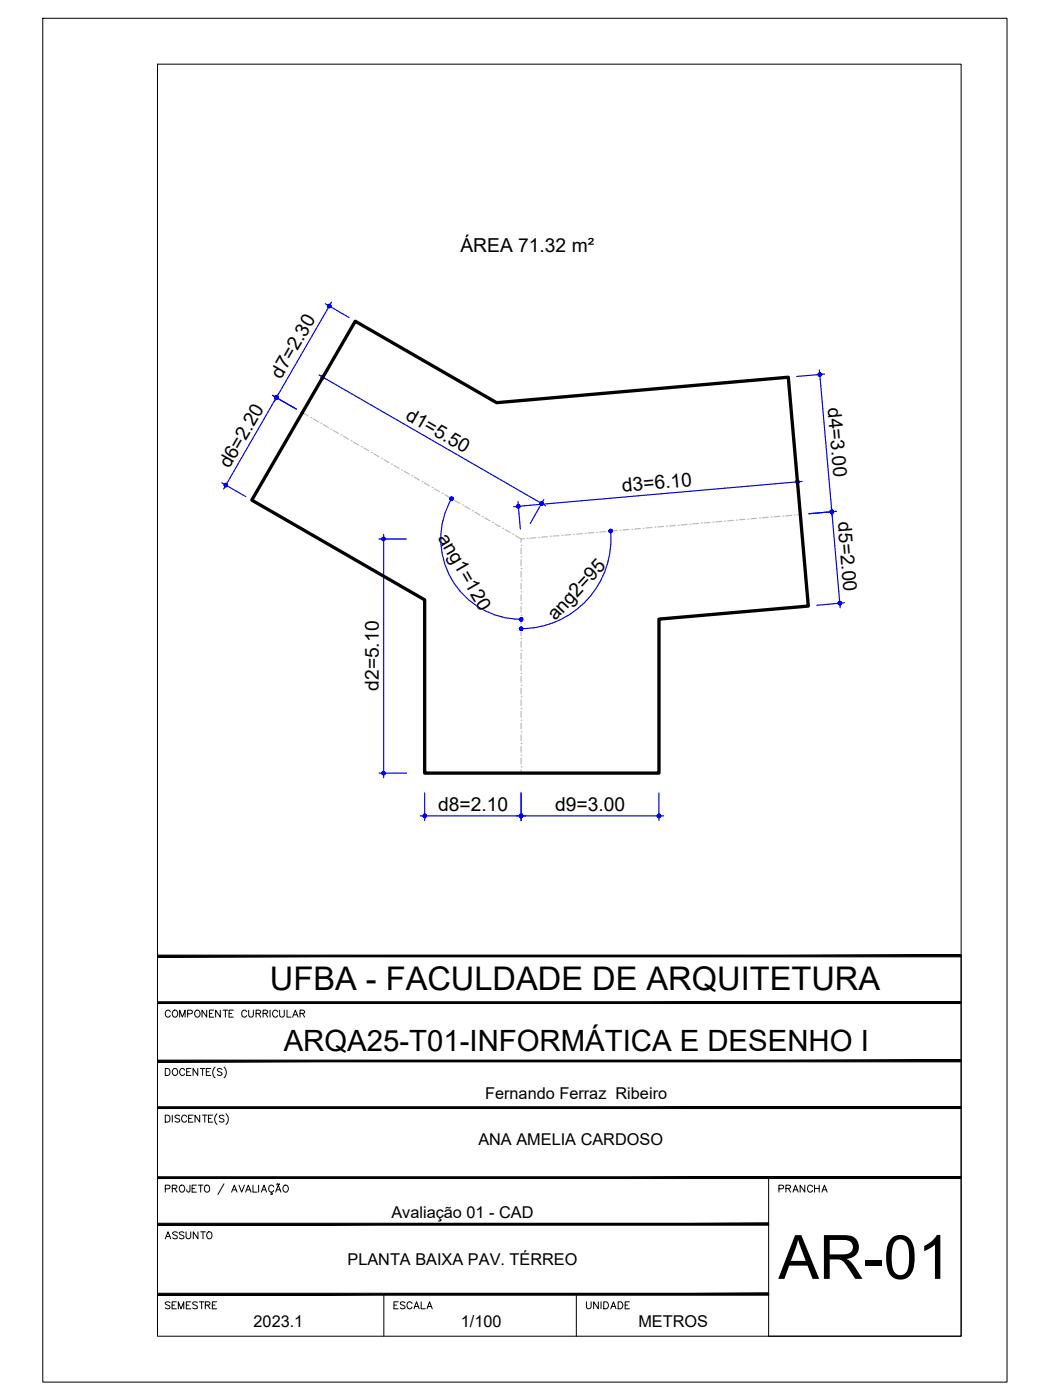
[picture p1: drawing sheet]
<svg xmlns="http://www.w3.org/2000/svg" width="229mm" height="305mm" viewBox="0 0 229 305" stroke-linecap="round" stroke-linejoin="round" font-family="sans-serif">
<!-- layer: ARQ_EIXO CINZA 04 -->
<g fill="none" stroke="#bababa" stroke-width=".25">
<path d="M65.8 89.8l1.3 .8M67.6 90.9h.1M68.2 91.2l1.1 .6M69.8 92.2h.1M70.4 92.5l1.1 .6M72.1 93.4h.1M72.6 93.7l1.1 .7M74.3 94.7h.1M74.8 95l1.1 .6M76.5 96h.1M77 96.3l1.1 .6M78.7 97.2h.1"/>
<path d="M79.2 97.5l1.1 .7M80.9 98.5h.1M81.4 98.8l1.1 .6M83.1 99.8h.1M83.6 100.1l1.1 .6M85.3 101h.1M85.8 101.3l1.1 .7M87.5 102.3h.1M88 102.6l1.1 .7M89.7 103.6h.1M90.2 103.9l1.1 .6M91.9 104.9h.1"/>
<path d="M92.4 105.2l1.1 .6M94.1 106.1h.1M94.6 106.4l1.1 .7M96.3 107.4h.1M96.8 107.7l1.1 .6M98.5 108.7h.1M99 109l1.1 .6M100.7 109.9h.1M101.2 110.2l1.1 .7M102.9 111.2h.1M103.4 111.5l1.1 .6M105 112.5h.1"/>
<path d="M105.6 112.8l1.1 .6M107.2 113.7h.1M107.8 114l1.1 .7M109.4 115h.1M110 115.3l1.1 .7M111.6 116.3h.1M112.2 116.6l1.3 .7M113.5 118.7h.1M113.5 119.3v1.3M114.1 117.3h-.6v.8M114.8 117.2h.1M116.7 117.1l-1.3 .1"/>
<path d="M117.3 117h.1M119.2 116.8l-1.3 .1M119.8 116.8h.1M121.7 116.6l-1.3 .1M122.3 116.5h.1M124.2 116.4l-1.2 .1M124.9 116.3h.1M126.8 116.2l-1.3 .1M127.4 116.1h.1M129.3 116h-1.2M129.9 115.9h.1M131.8 115.7l-1.2 .1"/>
<path d="M132.5 115.7h.1M134.4 115.5l-1.3 .1M135 115.4h.1M136.9 115.3l-1.3 .1M137.5 115.2h.1M139.4 115.1l-1.2 .1M140 115h.1M141.9 114.9h-1.2M142.6 114.8h.1M144.5 114.6l-1.3 .1M145.1 114.6h.1M147 114.4l-1.2 .1"/>
<path d="M147.7 114.3h.1M149.6 114.2l-1.3 .1M150.2 114.1h.1M152.1 114h-1.3M152.7 113.9h.1M154.6 113.7l-1.3 .1M155.2 113.7h.1M157.1 113.5l-1.2 .1M157.8 113.5h.1M159.7 113.3l-1.3 .1M160.3 113.2h.1M162.2 113.1l-1.2 .1"/>
<path d="M162.8 113h.1M164.7 112.9h-1.3M165.4 112.8h.1M167.3 112.6l-1.3 .1M167.9 112.6h.1M169.8 112.4l-1.3 .1M170.4 112.4h.1M172.3 112.2l-1.2 .1M172.9 112.1h.1M174.2 112l-.6 .1M113.5 139h.1M113.5 136.5h.1"/>
<path d="M113.5 133.9h.1M113.5 131.4h.1M113.5 128.9h.1M113.5 126.3h.1M113.5 123.8h.1M113.5 121.2h.1M113.5 121.9v1.2M113.5 124.4v1.3M113.5 127v1.2M113.5 129.5v1.3M113.5 132v1.3M113.5 134.6v1.2"/>
<path d="M113.5 137.1v1.3M113.5 139.7v1.2M113.5 159.3h.1M113.5 156.8h.1M113.5 154.3h.1M113.5 151.7h.1M113.5 149.2h.1M113.5 146.6h.1M113.5 144.1h.1M113.5 141.6h.1M113.5 142.2v1.3M113.5 144.7v1.3"/>
<path d="M113.5 147.3v1.2M113.5 149.8v1.3M113.5 152.4v1.2M113.5 154.9v1.3M113.5 157.4v1.3M113.5 160v1.2M113.5 167h.1M113.5 164.4h.1M113.5 161.9h.1M113.5 162.5v1.3M113.5 165.1v1.2M113.5 167.6v.7"/>
</g>
<!-- layer: COTA AZUL -->
<g fill="none" stroke="#00f" stroke-width=".25">
<path d="M70.8 66.1l5.2 3M72.2 65.8l-12.5 21.6M59.3 86.1l5.2 3M60.7 85.7l-12 20.8M69.4 81.6l49.4 28.5M70.8 81.2l-3 5.2M178.4 80.5l4.5 51.8M179.5 81.4l-6 .6M48.3 105.1l5.2 3M82.5 117.3h6M83.5 116.3v53M98.3 108.6a17.5 17.5 0 0 0 15.2 26.2"/>
<path d="M112.8 109.2l.5 6M118.4 108.8l-3 5.2M132.9 115.6a19.5 19.5 0 0 1-19.4 21.3M173.5 103.9l.5 6M174.6 104.8l-62.8 5.5M182.1 111.3l-6 .5M183.9 131.2l-6.1 .6M82.5 168.3h6M91.5 177.6h53M92.5 172.6v6M113.5 172.6v6M143.5 172.6v6"/>
</g>
<!-- layer: 0 -->
<g fill="#00f" stroke="#00f" stroke-width=".22">
<path d="M70 81.9l-.1 .2h.4zM69.9 82.1h.4l-.3 .2zM70 82.3l.1 .1 .2-.3z"/>
<path d="M70.3 82.1l-.2 .3 .2 .1zM70.3 82.1l.2 .3-.2 .1zM70.3 82.1l.2 .3 .1-.1z"/>
<path d="M70.3 82.1l.3 .2 .1-.2zM70.3 82.1l.3-.2 .1 .2zM70.5 81.8l-.2 .3 .3-.2z"/>
<path d="M70.3 81.7v.4l.2-.3zM70.1 81.8l.2-.1v.4zM70 81.9l.3 .2-.2-.3z"/>
<path d="M117.9 109.6l.3 .2 .1-.2zM117.9 109.6l.3-.2 .1 .2zM118.1 109.3l-.2 .3 .3-.2z"/>
<path d="M117.9 109.2v.4l.2-.3zM117.7 109.3l.2-.1v.4zM117.7 109.3l-.1 .1 .3 .2z"/>
<path d="M117.6 109.4v.2h.3zM117.6 109.6h.3l-.3 .2zM117.6 109.8l.1 .1 .2-.3z"/>
<path d="M117.9 109.6l-.2 .3 .2 .1zM117.9 109.6l.2 .3-.2 .1zM117.9 109.6l.2 .3 .1-.1z"/>
<path d="M83.3 117l.2 .3v-.3zM83.3 117l.2 .3-.3-.2zM83.2 117.1l-.1 .2h.4z"/>
<path d="M83.1 117.3l.1 .2 .3-.2zM83.2 117.5l.3-.2-.2 .3zM83.5 117.3l-.2 .3 .2 .1z"/>
<path d="M83.5 117.3v.4l.2-.1zM83.5 117.3l.3 .2-.1 .1zM83.5 117.3l.3 .2 .1-.2z"/>
<path d="M83.5 117.3h.4l-.1-.2zM83.7 117l.1 .1-.3 .2zM83.5 117v.3l.2-.3z"/>
<path d="M83.5 168.3v.4h.2zM83.5 168.3l.3 .2-.1 .2zM83.5 168.3l.3 .2 .1-.2z"/>
<path d="M83.5 168.3h.4l-.1-.2zM83.7 168l.1 .1-.3 .2zM83.5 167.9v.4l.2-.3z"/>
<path d="M83.3 168l.2 .3v-.4zM83.2 168.1l.1-.1 .2 .3zM83.2 168.1l-.1 .2h.4z"/>
<path d="M83.1 168.3l.1 .2 .3-.2zM83.2 168.5l.3-.2-.2 .4zM83.5 168.3l-.2 .4h.2z"/>
<path d="M112.5 110.2v.2l.4-.2zM112.5 110.4l.4-.2-.2 .4zM112.9 110.2l-.2 .4h.2z"/>
<path d="M112.9 110.2v.4l.2-.1zM112.9 110.2l.3 .2-.1 .1zM112.9 110.2l.3 .2v-.2z"/>
<path d="M112.9 110.2h.3v-.2zM113 109.9l.2 .1-.3 .2zM112.8 109.9l.1 .3 .1-.3z"/>
<path d="M112.6 109.9l.3 .3-.1-.3zM112.6 109.9l.3 .3-.4-.1zM112.5 110.1v.1h.4z"/>
<path d="M173.6 104.9h.4l-.1-.2zM173.8 104.6l.1 .1-.3 .2zM173.6 104.5v.4l.2-.3z"/>
<path d="M173.4 104.6l.2 .3v-.4zM173.4 104.6l.2 .3-.3-.2zM173.3 104.7l-.1 .2h.4z"/>
<path d="M173.2 104.9l.1 .2 .3-.2zM173.3 105.1l.3-.2-.2 .3zM173.6 104.9l-.2 .3 .3 .1z"/>
<path d="M173.6 104.9l.1 .4 .1-.1zM173.6 104.9l.3 .2-.1 .1zM173.6 104.9l.3 .2 .1-.2z"/>
<path d="M178.3 81.2l.2 .3-.1-.3zM178.3 81.2l.2 .3-.4-.1zM178.1 81.4v.2l.4-.1z"/>
<path d="M178.1 81.6l.1 .1 .3-.2zM178.2 81.7l.3-.2-.2 .4zM178.5 81.5l-.2 .4h.2z"/>
<path d="M178.5 81.5v.4l.2-.1zM178.5 81.5l.3 .2-.1 .1zM178.5 81.5l.3 .2 .1-.2z"/>
<path d="M178.5 81.5h.4l-.1-.2zM178.6 81.2l.2 .1-.3 .2zM178.4 81.2l.1 .3 .1-.3z"/>
<path d="M181.1 111.4v.4l.2-.1zM181.1 111.4l.3 .2-.1 .1zM181.1 111.4l.3 .2 .1-.2z"/>
<path d="M181.1 111.4h.4l-.1-.2zM181.3 111.1l.1 .1-.3 .2zM181.1 111v.4l.2-.3z"/>
<path d="M180.9 111.1l.2 .3v-.4zM180.9 111.1l.2 .3-.3-.1zM180.8 111.3l-.1 .2 .4-.1z"/>
<path d="M180.7 111.5l.1 .1 .3-.2zM180.8 111.6l.3-.2-.2 .4zM181.1 111.4l-.2 .4h.2z"/>
<path d="M180.9 111.1l.2 .3v-.4zM180.9 111.1l.2 .3-.3-.1zM180.8 111.3l-.1 .2 .4-.1z"/>
<path d="M180.7 111.5l.1 .1 .3-.2zM180.8 111.6l.3-.2-.2 .4zM181.1 111.4l-.2 .4h.2z"/>
<path d="M181.1 111.4v.4l.2-.1zM181.1 111.4l.3 .2-.1 .1zM181.1 111.4l.3 .2 .1-.2z"/>
<path d="M181.1 111.4h.4l-.1-.2zM181.3 111.1l.1 .1-.3 .2zM181.1 111v.4l.2-.3z"/>
<path d="M182.8 131.3l.1 .4h.1zM182.8 131.3l.4 .2-.2 .2zM182.8 131.3l.4 .2v-.2z"/>
<path d="M182.8 131.3h.4l-.1-.2zM183 131l.1 .1-.3 .2zM182.8 131v.3l.2-.3z"/>
<path d="M182.6 131l.2 .3v-.3zM182.6 131l.2 .3-.3-.1zM182.5 131.2v.2l.3-.1z"/>
<path d="M182.5 131.4v.2l.3-.3zM182.5 131.6l.3-.3-.1 .4zM182.8 131.3l-.1 .4h.2z"/>
<path d="M60.2 86.2v.4l.2-.4zM60 86.2h.2v.4zM59.9 86.4l.3 .2-.2-.4z"/>
<path d="M59.9 86.4l-.1 .2h.4zM59.8 86.6h.4l-.3 .1zM59.9 86.7l.1 .2 .2-.3z"/>
<path d="M60.2 86.6l-.2 .3 .2 .1zM60.2 86.6l.2 .3-.2 .1zM60.2 86.6l.2 .3 .1-.2z"/>
<path d="M60.2 86.6l.3 .1v-.1zM60.2 86.6l.3-.2v.2zM60.4 86.2l-.2 .4 .3-.2z"/>
<path d="M49.2 105.6l-.2 .3 .2 .1zM49.2 105.6l.2 .3-.2 .1zM49.2 105.6l.2 .3 .1-.1z"/>
<path d="M49.2 105.6l.3 .2v-.2zM49.2 105.6l.3-.2v.2zM49.4 105.3l-.2 .3 .3-.2z"/>
<path d="M49.2 105.2v.4l.2-.3zM49 105.3l.2-.1v.4zM49 105.3l-.1 .1 .3 .2z"/>
<path d="M48.9 105.4l-.1 .2h.4zM48.8 105.6h.4l-.3 .2zM48.9 105.8l.1 .1 .2-.3z"/>
<path d="M60.2 86.6l-.2 .3 .2 .1zM60.2 86.6l.2 .3-.2 .1zM60.2 86.6l.2 .3 .1-.2z"/>
<path d="M60.2 86.6l.3 .1v-.1zM60.2 86.6l.3-.2v.2zM60.4 86.2l-.2 .4 .3-.2z"/>
<path d="M60.2 86.2v.4l.2-.4zM60 86.2h.2v.4zM59.9 86.4l.3 .2-.2-.4z"/>
<path d="M59.9 86.4l-.1 .2h.4zM59.8 86.6h.4l-.3 .1zM59.9 86.7l.1 .2 .2-.3z"/>
<path d="M71.7 66.3v.3l.1-.3zM71.5 66.3h.2v.3zM71.3 66.5l.4 .1-.2-.3z"/>
<path d="M71.3 66.5v.1h.4zM71.3 66.6h.4l-.4 .2zM71.3 66.8l.2 .2 .2-.4z"/>
<path d="M71.7 66.6l-.2 .4h.2zM71.7 66.6l.1 .4h-.1zM71.7 66.6l.1 .4 .2-.2z"/>
<path d="M71.7 66.6l.3 .2 .1-.2zM71.7 66.6l.3-.1 .1 .1zM71.8 66.3l-.1 .3 .3-.1z"/>
<path d="M113.5 177.6h.3v-.1zM113.7 177.3l.1 .2-.3 .1zM113.5 177.2v.4l.2-.3z"/>
<path d="M113.3 177.3l.2 .3v-.4zM113.3 177.3l.2 .3-.3-.1zM113.2 177.5l-.1 .1h.4z"/>
<path d="M113.1 177.6l.1 .2 .3-.2zM113.2 177.8l.3-.2-.2 .4zM113.5 177.6l-.2 .4h.2z"/>
<path d="M113.5 177.6v.4h.2zM113.5 177.6l.3 .2-.1 .2zM113.5 177.6l.3 .2v-.2z"/>
<path d="M92.1 177.6l.1 .2 .3-.2zM92.2 177.8l.3-.2-.2 .4zM92.5 177.6l-.2 .4h.2z"/>
<path d="M92.5 177.6v.4h.2zM92.5 177.6l.3 .2-.1 .2zM92.5 177.6l.3 .2v-.2z"/>
<path d="M92.5 177.6h.3v-.1zM92.7 177.3l.1 .2-.3 .1zM92.5 177.2v.4l.2-.3z"/>
<path d="M92.3 177.3l.2 .3v-.4zM92.3 177.3l.2 .3-.3-.1zM92.2 177.5l-.1 .1h.4z"/>
<path d="M143.5 177.6h.3v-.1zM143.6 177.3l.2 .2-.3 .1zM143.5 177.2v.4l.1-.3z"/>
<path d="M143.3 177.3l.2 .3v-.4zM143.3 177.3l.2 .3-.4-.1zM143.1 177.5v.1h.4z"/>
<path d="M143.1 177.6v.2l.4-.2zM143.1 177.8l.4-.2-.2 .4zM143.5 177.6l-.2 .4h.2z"/>
<path d="M143.5 177.6v.4h.1zM143.5 177.6l.3 .2-.2 .2zM143.5 177.6l.3 .2v-.2z"/>
<path d="M113.1 177.6l.1 .2 .3-.2zM113.2 177.8l.3-.2-.2 .4zM113.5 177.6l-.2 .4h.2z"/>
<path d="M113.5 177.6v.4h.2zM113.5 177.6l.3 .2-.1 .2zM113.5 177.6l.3 .2v-.2z"/>
<path d="M113.5 177.6h.3v-.1zM113.7 177.3l.1 .2-.3 .1zM113.5 177.2v.4l.2-.3z"/>
<path d="M113.3 177.3l.2 .3v-.4zM113.3 177.3l.2 .3-.3-.1zM113.2 177.5l-.1 .1h.4z"/>
<path d="M98.3 108.2v.4l.2-.4zM98.1 108.2h.2v.4zM98 108.4l.3 .2-.2-.4z"/>
<path d="M98 108.4l-.1 .2h.4zM97.9 108.6h.4l-.3 .2zM98 108.8l.1 .1 .2-.3z"/>
<path d="M98.3 108.6l-.2 .3 .2 .1zM98.3 108.6l.2 .3-.2 .1zM98.3 108.6l.2 .3 .1-.1z"/>
<path d="M98.3 108.6l.3 .2 .1-.2zM98.3 108.6l.3-.2 .1 .2zM98.5 108.2l-.2 .4 .3-.2z"/>
<path d="M113.5 134.8h.3v-.1zM113.7 134.5l.1 .2-.3 .1zM113.5 134.5v.3l.2-.3z"/>
<path d="M113.3 134.5l.2 .3v-.3zM113.3 134.5l.2 .3-.3-.1zM113.2 134.7l-.1 .1h.4z"/>
<path d="M113.1 134.8l.1 .2 .3-.2zM113.2 135l.3-.2-.2 .4zM113.5 134.8l-.2 .4h.2z"/>
<path d="M113.5 134.8v.4h.2zM113.5 134.8l.3 .2-.1 .2zM113.5 134.8l.3 .2v-.2z"/>
<path d="M113.1 136.9l.1 .2 .3-.2zM113.2 137.1l.3-.2-.2 .3zM113.5 136.9l-.2 .3h.2z"/>
<path d="M113.5 136.9v.3h.2zM113.5 136.9l.3 .2-.1 .1zM113.5 136.9l.3 .2v-.2z"/>
<path d="M113.5 136.9h.3v-.2zM113.7 136.6l.1 .1-.3 .2zM113.5 136.5v.4l.2-.3z"/>
<path d="M113.3 136.6l.2 .3v-.4zM113.3 136.6l.2 .3-.3-.2zM113.2 136.7l-.1 .2h.4z"/>
<path d="M132.7 115.3l.2 .3v-.4zM132.7 115.3l.2 .3-.3-.1zM132.6 115.5l-.1 .2 .4-.1z"/>
<path d="M132.5 115.7l.1 .1 .3-.2zM132.6 115.8l.3-.2-.1 .4zM132.9 115.6l-.1 .4h.2z"/>
<path d="M132.9 115.6l.1 .4h.1zM132.9 115.6l.4 .2-.2 .2zM132.9 115.6l.4 .2v-.2z"/>
<path d="M132.9 115.6h.4v-.2zM133.1 115.3l.2 .1-.4 .2zM132.9 115.2v.4l.2-.3z"/>
</g>
<path d="M77.3 69.9l30.8 17.8 63.5-5.6 4.4 49.9-32.5 2.8v33.5h-51v-37.7l-37.7-21.7z" fill="none" stroke="#000" stroke-width=".72"/>
<!-- layer: MRG_EXTERNA -->
<path d="M9.3 4h209.9v296.9h-209.9z" fill="none" stroke="#000" stroke-width=".22"/>
<!-- layer: MRG_INTERNA -->
<path d="M34.3 14h175v276.9h-175z" fill="none" stroke="#000" stroke-width=".22"/>
<!-- layer: SIMB_01 -->
<g fill="#000" stroke="#000" stroke-width=".22">
<path d="M34.3 218.1v.4l175-.4zM34.3 218.5l175-.4v.4z"/>
<path d="M34.3 207.9v.4l175-.4zM34.3 208.3l175-.4v.4z"/>
<path d="M34.3 230.8v.4l175-.4zM34.3 231.2l175-.4v.4z"/>
<path d="M34.3 256.2v.4l175-.4zM34.3 256.6l175-.4v.4z"/>
<path d="M34.3 241v.3l175-.3zM34.3 241.3l175-.3v.3z"/>
<path d="M34.3 266.3v.4l133-.4zM34.3 266.7l133-.4v.4z"/>
<path d="M34.3 282h133v-.4zM34.3 281.6h133l-133 .4z"/>
</g>
<g fill="none" stroke="#000" stroke-width=".22">
<path d="M45 219.9v1.5l-1-1.5v1.5M46.5 219.9h-.9v1.5h.9M48 219.9v1.5l-1.1-1.5v1.5M48.6 219.9h1M49.1 219.9v1.5M50.8 219.9h-.9v1.5h.9M54.1 219.9v1.1l.5 .4h.3l.3-.4v-1.1M58.8 219.9v1.5M60.9 219.9v1.1l.4 .4 .5-.2 .1-1.3M62.5 219.9v1.5h.9M209.3 208.1v82.8h-42v-34.5M36 232.6h.5a.82 .82 0 0 1 .5 .8 .82 .82 0 0 1-.5 .7h-.5z"/>
<path d="M37.1 220.3a.56 .56 0 0 0-.7-.4 .56 .56 0 0 0-.4 .6 .63 .63 0 0 0 .2 .8 .63 .63 0 0 0 .9-.2M37.7 220.1a.72 .72 0 0 1 1 .2 .72 .72 0 0 1-.3 1.1 .72 .72 0 0 1-.9-.4 .72 .72 0 0 1 .2-.9zM37.7 232.8a.72 .72 0 0 1 1 .2 .72 .72 0 0 1-.3 1.1 .72 .72 0 0 1-.9-.4 .72 .72 0 0 1 .2-.9zM39.1 221.4v-1.5l.6 1.5 .6-1.5v1.5M40.2 233a.56 .56 0 0 0-.6-.4 .56 .56 0 0 0-.5 .6 .63 .63 0 0 0 .3 .8 .63 .63 0 0 0 .8-.2M40.6 233.3h.6M40.9 220.7l.9-.1v-.5l-.3-.2h-.6v1.5M41.6 232.6h-1v1.5h1M42.7 220a.71 .71 0 0 1 .9 .7 .71 .71 0 0 1-.9 .7l-.3-.5v-.4zM43.1 232.6v1.5l-1.1-1.5v1.5M43.6 232.6h1M44.1 232.6v1.5"/>
<path d="M44.9 233.3h.6M45.6 220.6h.5M45.9 232.6h-1v1.5h1M46.8 232.3a1.57 1.57 0 0 0 0 2.4M48.3 232.8l-.3-.2-.7 .2 .2 .4 .5 .2 .3 .3v.2l-.3 .2-.7-.2M48.8 232.3a1.57 1.57 0 0 1 0 2.4M49.9 220.6h.5M53.7 220.3a.56 .56 0 0 0-.6-.4 .56 .56 0 0 0-.5 .6 .63 .63 0 0 0 .3 .8 .63 .63 0 0 0 .8-.2M55.8 220.6h.8l.2-.4-.4-.3h-.6v1.5M56.3 220.6l.5 .8M57.3 220.6h.8l.2-.4-.4-.3h-.6v1.5M57.8 220.6l.5 .8"/>
<path d="M60.5 220.3a.56 .56 0 0 0-.7-.4 .56 .56 0 0 0-.4 .6 .63 .63 0 0 0 .2 .8 .63 .63 0 0 0 .9-.2M63.7 221.4l.6-1.5 .6 1.5M63.9 220.9h.7M65.3 220.6h.9l.1-.4-.3-.3h-.7v1.5M65.8 220.6l.5 .8M36 242.8h.5a.82 .82 0 0 1 .5 .7 .82 .82 0 0 1-.5 .8h-.5zM36 258.8l.9-.1 .1-.6-1-.1v1.5M37.5 258.7l1-.1v-.5l-1-.1v1.5M37.5 242.8v1.5M38 258.7l.5 .8M39.1 243l-.3-.2-.7 .2 .2 .4 .7 .3 .1 .2v.2l-.3 .2-.7-.2M39.2 258.2a.72 .72 0 0 1 1 .2 .72 .72 0 0 1-.3 1.1 .72 .72 0 0 1-.9-.4 .72 .72 0 0 1 .2-.9z"/>
<path d="M40.6 243.2a.56 .56 0 0 0-.6-.4 .56 .56 0 0 0-.5 .6 .63 .63 0 0 0 .3 .8 .63 .63 0 0 0 .8-.2M41.1 243.5h.6M41.4 258l-.1 1.4-.4 .1-.2-.1-.1-.4M41.8 258.7h.6M42 242.8h-.9v1.5h.9M42.8 258h-1v1.5h1M43.2 258h1M43.5 242.8v1.5l-1-1.5v1.5M43.7 258v1.5M44.1 242.8h1M44.6 242.8v1.5M44.6 258.2a.63 .63 0 0 1 .8-.1 .63 .63 0 0 1 .2 .9 .57 .57 0 0 1-.5 .6 .57 .57 0 0 1-.6-.6z"/>
<path d="M45.4 243.5h.5M46.3 242.8h-.9v1.5h.9M47.2 242.5a1.57 1.57 0 0 0 0 2.3M48.8 243l-.4-.2-.6 .2 .1 .4 .7 .3 .2 .2v.2l-.4 .2-.6-.2M48.8 257.7l-1.3 2.4M49.2 242.5a1.57 1.57 0 0 1 0 2.3M50.4 259.5l.6-1.5 .6 1.5M50.7 259h.7M52 258l.6 1.5 .6-1.5M53.5 259.5l.6-1.5 .6 1.5M53.7 259h.7M55.1 258v1.5h.9"/>
<path d="M56.3 258v1.5M56.9 259.5l.6-1.5 .5 1.5M57.1 259h.7M59.1 259.5v.3l.2 .2h-.4M59.6 258.4a.6 .6 0 0 0-.9-.3 .6 .6 0 0 0-.2 .9 .54 .54 0 0 0 .4 .5 .54 .54 0 0 0 .7-.3M60 259.5l.6-1.5 .6 1.5M60.2 259h.8M60.3 257.8l-.1 .1M60.3 257.8h.2M60.5 257.8l.1 .1M60.6 257.9h.2M60.9 257.7l-.1 .2"/>
<path d="M61.8 258.2a.72 .72 0 0 1 1 .2 .72 .72 0 0 1-.3 1.1 .72 .72 0 0 1-.9-.4 .72 .72 0 0 1 .2-.9zM83.6 281.8v9.1M125.5 281.8v9.1"/>
</g>
<text font-size="13.3" x="169.5" y="278.4">AR-01</text>
<text font-size="7.1" x="58.8" y="215.6">UFBA - FACULDADE DE ARQUITETURA</text>
<text font-size="6.4" x="61.8" y="228.9">ARQA25-T01-INFORMÁTICA E DESENHO I</text>
<g font-size="4.4">
<text x="168.3" y="260.7">PRANCHA</text>
<text x="34.9" y="270.9">ASSUNTO</text>
<text x="34.9" y="286.1">SEMESTRE</text>
<text x="84.7" y="286.1">ESCALA</text>
<text x="126.3" y="286.1">UNIDADE</text>
</g>
<g font-size="4.2">
<text x="100.2" y="54.8">ÁREA 71.32 m²</text>
<text x="61.2" y="82.7" transform="rotate(-60 61.2 82.7)">d7=2.30</text>
<text x="180.2" y="88.8" transform="rotate(85 180.2 88.8)">d4=3.00</text>
<text x="88.1" y="91.1" transform="rotate(30 88.1 91.1)">d1=5.50</text>
<text x="50" y="102.2" transform="rotate(-60 50 102.2)">d6=2.20</text>
<text x="135.6" y="107.2" transform="rotate(-5 135.6 107.2)">d3=6.10</text>
<text x="182.4" y="113.7" transform="rotate(85 182.4 113.7)">d5=2.00</text>
<text x="95.2" y="117.1" transform="rotate(60 95.2 117.1)">ang1=120</text>
<text x="120.9" y="135.3" transform="rotate(-47 120.9 135.3)">ang2=95</text>
<text x="82.5" y="150.4" transform="rotate(-90 82.5 150.4)">d2=5.10</text>
<text x="95.4" y="176.6">d8=2.10</text>
<text x="120.9" y="176.6">d9=3.00</text>
</g>
<g font-size="3.5">
<text x="105.6" y="239.3">Fernando Ferraz Ribeiro</text>
<text x="104.1" y="249.3">ANA AMELIA CARDOSO</text>
<text x="85.2" y="265.2">Avaliação 01 - CAD</text>
<text x="75.6" y="275.4">PLANTA BAIXA PAV. TÉRREO</text>
<text x="55.2" y="289">2023.1</text>
<text x="100.3" y="289">1/100</text>
<text x="139" y="289">METROS</text>
</g>
</svg>
